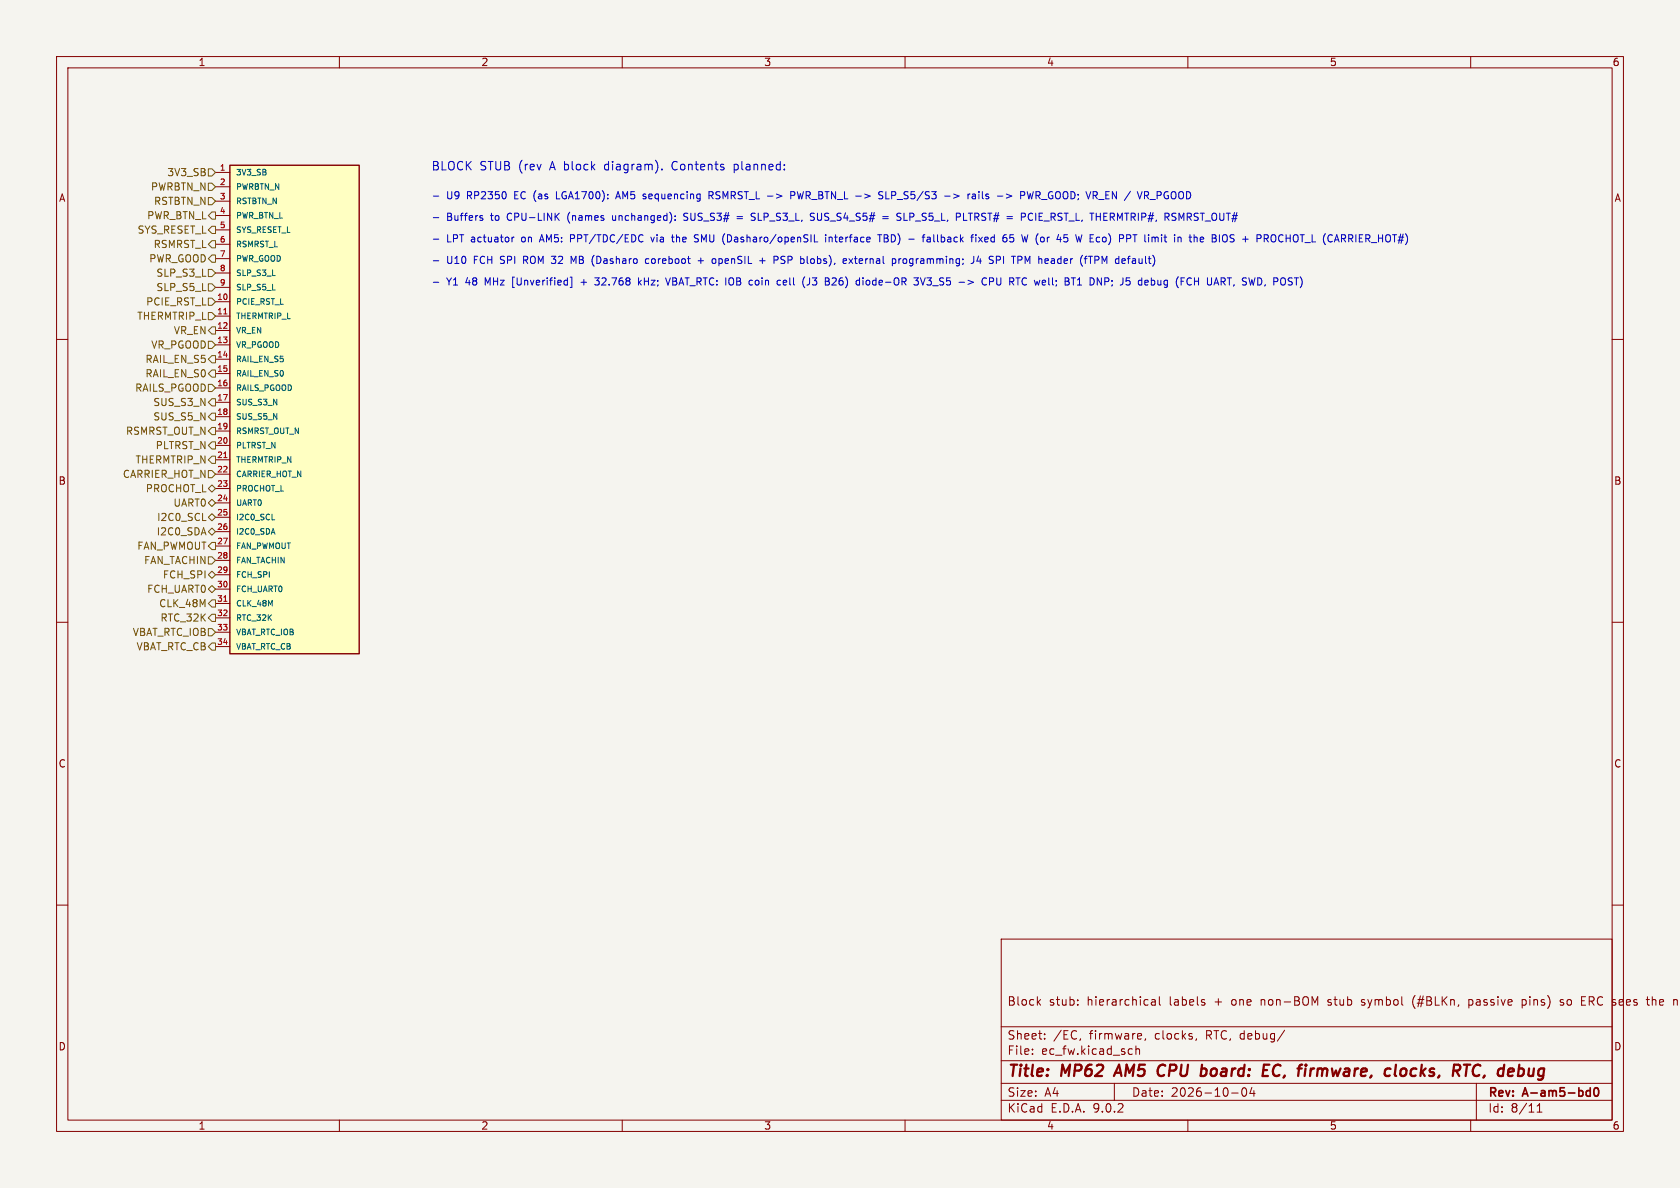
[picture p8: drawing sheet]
<svg xmlns="http://www.w3.org/2000/svg" width="297mm" height="210mm" viewBox="0 0 297 210" stroke-linecap="round" stroke-linejoin="round" font-family="sans-serif">
<path d="M0 0h297v210h-297z" fill="#f5f4ef" stroke="#f5f4ef" stroke-width=".18"/>
<g fill="none" stroke="#840000" stroke-width=".18">
<path d="M10 10h277v190h-277zM12 12h273v186h-273zM60 10v2M110 10v2M160 10v2M210 10v2M260 10v2M10 60h2M285 60h2M10 110h2M285 110h2M10 160h2"/>
<path d="M177 166h108v32h-108zM183.5 177.1l.5 .6M184 176.7l-.6 .6M190.5 177.6v.1M190.5 176.8v.1M203.6 176.8h.6v.9M204.2 177.1h-.5a.29 .29 0 0 0-.2 .3 .29 .29 0 0 0 .2 .3l.5-.1M205 176.2v1.3l.2 .2M213 177.3v.3M234.7 177.6l.2 .1M234.8 176.8v.3M240.7 177.6l.4 .1"/>
<path d="M240.9 176.7l-.2 .2 .2 .3M250.2 176a1.72 1.72 0 0 0 0 2.3M259.7 176.8h.5M259.7 177.6h.5M259.7 176.7v1.5M269.1 176.8l.4-.1 .3 .3M269.1 176.7v1.5M269.8 177.4l-.3 .3-.4-.1M276.4 176.8l-.4-.1-.2 .2 .1 .2 .5 .2v.3h-.6M279.6 177.7h.7M279.6 176.2h.7M285 160h2"/>
<path d="M292.1 176.2v1.5M292.5 176.7l-.4 .1M60 198v2M110 198v2M160 198v2M177 194.5h108M177 191.5h108M177 187.5h108M177 181.5h108M182.5 186.3v.1M182.5 185.5v.1M184.7 183.6v.1"/>
<path d="M184.7 182.8v.1M191 183.6l-.1 .3M197 191.5v3M199.7 185.4l.5 .1M200.2 186.3l-.5 .1M200.8 185.5l.2-.1 .4 .1 .1 .9M200.8 184.9v1.5M201.7 182.8l.1 .3-.7 .1M202.5 183.6l-.1 .3M210 198v2M211.5 183.6l-.1 .3M217.7 193.2h1.2"/>
<path d="M219.7 192.4l.2-.1a.81 .81 0 0 1 .6 .6 .81 .81 0 0 1-.3 .8l-.2 .1a.81 .81 0 0 1-.3-1.4zM221.3 192.2l-.3 1.1h.9M221.7 192.8v1M227.1 182.1l-1.3 2M260 198v2M261 191.5v6.5M271.7 196.6h.9M271.7 195.5l.5-.4v1.5"/>
</g>
<path d="M280.7 192.8l.4 .1M281.1 192.3v1.5M281.1 193.7l-.4 .1M281.9 192.4l.2-.1a.81 .81 0 0 1 .6 .6 .81 .81 0 0 1-.3 .8l-.1 .1a.81 .81 0 0 1-.4-1.4z" fill="none" stroke="#840000" stroke-width=".3"/>
<path d="M197.8 188.2l-.9 2M204.9 190.1l.3 .1 .5-.1M205.6 188.2l-.4 .1-.3 .2M225.8 188.2a1.2 1.2 0 0 0-.5 1.9l.5 .1M232.3 188.9l-.4 .1M233 188.9l-.2 1.3M247.7 189.1a.52 .52 0 0 1 .6-.2 .52 .52 0 0 1 .4 .4l-.1 .5a.55 .55 0 0 1-.5 .4 .55 .55 0 0 1-.6-.4zM261.7 188.4a.88 .88 0 0 0-1 0 .88 .88 0 0 0-.3 1 .69 .69 0 0 0 .3 .7 .69 .69 0 0 0 .8-.1M270.3 188.9l-.1 1 .1 .2 .4 .1" fill="none" stroke="#840000" stroke-width=".4"/>
<path d="M40.6 29.2h22.9v86.4h-22.9z" fill="#ffffc2"/>
<path d="M40.6 29.2h22.9v86.4h-22.9z" fill="none" stroke="#840000" stroke-width=".25"/>
<g fill="none" stroke="#840000" stroke-width=".18">
<path d="M38.1 30.5h2.5M38.1 33h2.5M38.1 35.6h2.5M38.1 38.1h2.5M38.1 40.6h2.5M38.1 43.2h2.5M38.1 45.7h2.5M38.1 48.3h2.5M38.1 50.8h2.5M38.1 53.3h2.5M38.1 55.9h2.5M38.1 58.4h2.5"/>
<path d="M38.1 61h2.5M38.1 63.5h2.5M38.1 66h2.5M38.1 68.6h2.5M38.1 71.1h2.5M38.1 73.7h2.5M38.1 76.2h2.5M38.1 78.7h2.5M38.1 81.3h2.5M38.1 83.8h2.5M38.1 86.4h2.5M38.1 88.9h2.5"/>
<path d="M38.1 91.4h2.5M38.1 94h2.5M38.1 96.5h2.5M38.1 99.1h2.5M38.1 101.6h2.5M38.1 104.1h2.5M38.1 106.7h2.5M38.1 109.2h2.5M38.1 111.8h2.5M38.1 114.3h2.5"/>
</g>
<path d="M39.6 55.5h.5M39.6 80.9h.5M39.6 106.3h.5" fill="none" stroke="#a90000" stroke-width=".18"/>
<path d="M48.1 91.9h.5" fill="none" stroke="#006464" stroke-width=".18"/>
<g fill="none" stroke="#725600" stroke-width=".18">
<path d="M36.8 32.4h.7l.6 .6-.6 .7h-.7zM36.8 29.8h.7l.6 .7-.6 .6h-.7zM36.8 34.9h.7l.6 .7-.6 .6h-.7zM37.5 37.5h.6v1.2h-.6l-.7-.6zM36.8 47.6h.7l.6 .7-.6 .6h-.7zM36.8 50.2h.7l.6 .6-.6 .6h-.7zM36.8 52.7h.7l.6 .6-.6 .7h-.7zM36.8 55.2h.7l.6 .7-.6 .6h-.7zM37.5 40h.6v1.3h-.6l-.7-.7zM37.5 42.5h.6v1.3h-.6l-.7-.6zM37.5 45.1h.6v1.3h-.6l-.7-.7zM37.5 57.8h.6v1.3h-.6l-.7-.7z"/>
<path d="M36.8 60.3h.7l.6 .7-.6 .6h-.7zM36.8 67.9h.7l.6 .7-.6 .6h-.7zM37.5 75.6h.6v1.2h-.6l-.7-.6zM37.5 78.1h.6v1.3h-.6l-.7-.7zM37.5 70.5h.6v1.3h-.6l-.7-.7zM37.5 62.9h.6v1.2h-.6l-.7-.6zM37.5 65.4h.6v1.3h-.6l-.7-.7zM37.5 73h.6v1.3h-.6l-.7-.6zM35.8 92h.6M36.8 83.2h.7l.6 .6-.6 .7h-.7zM36.8 86.4l.7-.7 .6 .7-.6 .6zM36.8 88.9l.7-.6 .6 .6-.6 .6z"/>
<path d="M36.8 91.4l.7-.6 .6 .6-.6 .7zM36.8 94l.7-.7 .6 .7-.6 .6zM36.8 98.4h.7l.6 .7-.6 .6h-.7zM37.5 80.6h.6v1.3h-.6l-.7-.6zM37.5 95.9h.6v1.3h-.6l-.7-.7zM36.8 101.6l.7-.6 .6 .6-.6 .6zM36.8 104.1l.7-.6 .6 .6-.6 .7zM36.8 106.7l.7-.7h.6v1.3h-.6zM36.8 111.1h.7l.6 .7-.6 .6h-.7zM37.5 108.6h.6v1.3h-.6l-.7-.7zM37.5 113.7h.6v1.2h-.6l-.7-.6z"/>
</g>
<g fill="none" stroke="#0000c2" stroke-width=".18">
<path d="M76.6 34.7h1M76.6 38.5h1M85 38.5l.3 .1 .1 .2-.2 .2h-.3M85 38.1l.3 .1M98.3 38.2l.6 .8M98.4 33.9v1.2h.6M98.9 37.7l-.8 .7M108.3 38.1v.7l.2 .2M109 34.8h.6M109.3 33.9l-.5 1.2M113.9 34.7l.3 .2M113.9 34.3l.3 .1"/>
<path d="M114.2 35l-.2 .1h-.2M117 29.9v.1M119.4 38.8v.2M119.4 38.2v.1M120.9 38.9l.5 .1M121.4 37.7h-.3l-.2 .2 .1 .3 .4 .2M125.3 34.5h.7l.1-.2-.1-.3-.7-.1v1.2M125.6 34.5l.5 .6M129.8 29v1.5M129.8 30h.1M129.9 29l-.1 .1M130.3 38.3h1"/>
<path d="M130.3 38.7h1M132.9 38.2l.5 .2 .1 .3-.2 .3-.5-.1M133.5 37.7h-.5l-.2 .2M139.8 34.5h.6l.1-.2v-.3l-.7-.1v1.2M140.9 33.9l.4 1.2M143.4 38.2l.5 .2 .1 .2-.1 .3-.5 .1M143.4 37.7h.6M156.1 38.3h.9M156.1 38.7h.9M156.1 33.9h-.5l-.2 .1v.4l.5 .2 .2 .3-.3 .2h-.5M156.6 33.9v1.2h.6M159.3 37.7h-.5l-.3 .2"/>
<path d="M159.8 37.7v1.3h.6M167 34.7h1M168.6 34.3l1 .4-1 .3M170.3 37.7v1.3h.6M171.4 34.3h.1M171.9 34.4h.5l.1 .7M172.5 34.6l-.5 .1-.1 .1 .1 .3h.5M173.1 33.9v.1M173.1 34.3v.8M177.9 34.3l1 .4-1 .3M181.1 34v.4M181.3 37.9l-.3-.2h-.4v1.3"/>
<path d="M181.6 33.9l.3 1.2 .2-.9 .3 .9 .3-1.2M181.8 38.7l.4 .3 .4-.2M182.6 37.8l-.4-.1-.4 .3M203.3 35.3h1M207.7 38.4l.2 .2-.2 .4M207.7 37.7h.2M76.6 42.3h1M76.6 46.1h1M76.6 49.9h1M90.5 41.9v.9M90.9 41.9l-.4 .3M100.8 49h.3v1.8h-.3"/>
<path d="M100.9 42.2h.4M101.3 41.5h-.4v1.3M101.4 46.2l-.4-.9v1.3M102.7 49.9h1M105 47v.1M105 45.1v.1M105.1 49.1h.8l-.4 .5h.2M105.1 50.3l.6 .1M112.9 49.1v1.3M113 49.9l.4 .5M113.4 49.5l-.5 .5M114.7 45.8l-.4-.1-.2 .3 .1 .5h.5"/>
<path d="M115.1 41.9l.3 .9 .3-.9M117.7 49.1l.4 1.3 .4-1.3M118.7 41.9h.5M118.9 41.5v1.1l.3 .2M122.9 41.6h.6M122.9 42l.5 .2 .1 .3-.3 .3-.5-.1M123.4 46.1h1M123.9 45.6v1M126.3 45.7l.3 .3v.3l-.3 .3M133.6 49.7v.6M134.3 46.1h1M134.8 45.6v1"/>
<path d="M137.6 49.5l.4 .1M138 50.3l-.4 .1M138 46.5l.5 .1M138.6 45.3h-.3l-.3 .2 .2 .4 .3 .1M138.9 49.5h-.2l-.2 .2v.6l.4 .1M139.1 49.8l-.6 .2M143.1 49.1v.9a.41 .41 0 0 1-.5 .4M144 42.8h.6M146 41.5v.1M146 41.9v.9M146.6 42l.3-.1 .2 .2M146.6 41.9v.9"/>
<path d="M147.7 49.2l-.4-.1-.2 .1M147.8 49.7l-.7 .7h.7M149.5 45.7l.2 .3-.6 .2M149.6 46.5l-.1 .1M150.1 45.7l.6 .9M150.7 45.7l-.6 .9M152.6 49.1v.1M152.6 49.5v.9M153.3 49.5l-.2 .3v.3l.2 .3M155.2 41.5h.7M155.5 41.5v1.3M156.3 42.1h.4"/>
<path d="M156.7 41.5h-.4v1.3h.5M158.3 45.9v.6M158.9 45.7v.9M159.3 45.7l-.4 .3M160.1 45.7l-.3 .1-.2 .2 .1 .5 .4 .1M161.6 49.1h.8l-.5 .5 .4 .1 .1 .4-.3 .3h-.3M162.7 49.1l.4 1.3 .5-1.3M163.5 41.5l-.3 .2v1.1M163.9 42h.5l.1 .8M164.5 42.2l-.4 .1-.2 .2 .2 .3 .4-.1M171.1 49.5l1 .4-1 .4M171.6 41.9h.5"/>
<path d="M172 41.5h.1M172.2 45.3v.9a.41 .41 0 0 1-.5 .4M172.5 41.5v.1M172.5 41.9v.9M173 45.2l-.3 1h.8M173 41.9l.7 .9M173.3 45.7v.9M173.7 41.9l-.7 .9M174.9 49.8l.6-.1 .2-.2-.1-.3-.7-.1v1.3M177.4 45.3v1.3M179.2 41.5h-.6l-.1 .6 .2-.1h.4l.1 .2v.4l-.2 .2-.5-.2M180.9 49.2h.5"/>
<path d="M180.9 50.3h.5M181.2 45.3l.4 .9M190.5 49.5l.3-.4v1.3M190.5 50.4h.7M192.7 42.1h.4M193.3 41.5h-.6v1.3h.6M194.2 45.4l-.6-.1v1.3M194.2 45.9l-.6 .1M195.3 49.1h.5l.2 .3-.1 .3-.6 .1M200.3 41.5h.7M200.6 45.7l-.4 .1M200.6 46.1h-.3l-.1 .2v.2l.4 .1"/>
<path d="M200.6 41.5v1.3M201.2 50.1l.2 .2 .3 .1M201.7 49.5l-.3 .1-.2 .2M204.7 49.5v.7l.4 .2M210.2 41.9h.5M210.4 41.5v1.1l.3 .2M211.1 41.5v1.3M211.2 49.1v1.3M211.2 49.7h.7M211.5 41.9l-.4 .1M211.9 49.1v1.3M217 49.1h.7"/>
<path d="M217.3 49.1v1.3M217.7 41.5l.5 .1M217.7 42.1l.4 .1 .1 .3-.3 .3h-.3M223.5 41.5l.6 .1M223.8 42.2l.4 .6M224.1 42.1l-.6 .1M226.1 42.5l.4 .3 .3-.2M226.8 41.6l-.3-.1-.4 .3"/>
</g>
<g font-size="2.8" fill="#840000">
<text x="178" y="190.9">Title:</text>
<text x="187.7" y="190.9">MP62</text>
<text x="198.1" y="190.9">AM5</text>
<text x="206.3" y="190.9">CPU</text>
<text x="214.7" y="190.9">board:</text>
<text x="226.5" y="190.9">EC,</text>
<text x="233.6" y="190.9">firmware,</text>
<text x="249.7" y="190.9">clocks,</text>
<text x="262.5" y="190.9">RTC,</text>
<text x="271.3" y="190.9">debug</text>
</g>
<g font-size="2.1" fill="#0000c2">
<text x="76.2" y="30.2">BLOCK</text>
<text x="84.8" y="30.2">STUB (rev</text>
<text x="97.4" y="30.2">A block</text>
<text x="107.3" y="30.2">diagram).</text>
<text x="119.4" y="30.2">Contents</text>
<text x="130.4" y="30.2">planned:</text>
</g>
<g font-size="2.1" fill="#840000">
<text x="178" y="178">Block</text>
<text x="185.4" y="178">stub:</text>
<text x="192.2" y="178">hierarchical</text>
<text x="206.9" y="178">labels</text>
<text x="215" y="178">+</text>
<text x="218.1" y="178">one</text>
<text x="223.4" y="178">non-BOM</text>
<text x="235.5" y="178">stub</text>
<text x="241.5" y="178">symbol</text>
<text x="250.7" y="178">(#BLKn,</text>
<text x="260.8" y="178">passive</text>
<text x="270.4" y="178">pins)</text>
<text x="277.3" y="178">so</text>
<text x="281.2" y="178">ERC</text>
<text x="286.8" y="178">sees</text>
<text x="293.1" y="178">the</text>
<text x="178" y="184">Sheet:</text>
<text x="186.2" y="184">/EC,</text>
<text x="192.7" y="184">firmware,</text>
<text x="204.3" y="184">clocks,</text>
<text x="213.5" y="184">RTC, debug/</text>
<text x="178" y="186.7">File:</text>
<text x="184.1" y="186.7">ec_fw.kicad_sch</text>
<text x="178" y="196.9">KiCad</text>
<text x="178" y="194.1">Size:</text>
<text x="184.7" y="194.1">A4</text>
<text x="185.7" y="196.9">E.D.A.</text>
<text x="193.3" y="196.9">9.0.2</text>
<text x="200" y="194.1">Date:</text>
<text x="207" y="194.1">2026-10-04</text>
<text x="263" y="194.3">Rev:</text>
<text x="263" y="196.9">Id:</text>
<text x="267.1" y="196.9">8/11</text>
<text x="269.4" y="194.3">A-am5-bd0</text>
</g>
<g font-size="1.8" fill="#840000">
<text x="35" y="11.9">1</text>
<text x="85" y="11.9">2</text>
<text x="135" y="11.9">3</text>
<text x="185" y="11.9">4</text>
<text x="235" y="11.9">5</text>
<text x="285" y="11.9">6</text>
<text x="10.3" y="35.9">A</text>
<text x="285.3" y="35.9">A</text>
<text x="10.3" y="85.9">B</text>
<text x="285.3" y="85.9">B</text>
<text x="10.3" y="135.9">C</text>
<text x="285.3" y="135.9">C</text>
<text x="10.3" y="185.9">D</text>
<text x="285.3" y="185.9">D</text>
<text x="35" y="199.9">1</text>
<text x="85" y="199.9">2</text>
<text x="135" y="199.9">3</text>
<text x="185" y="199.9">4</text>
<text x="235" y="199.9">5</text>
<text x="285" y="199.9">6</text>
</g>
<g font-size="1.8" fill="#725600">
<text x="26.6" y="33.9">PWRBTN_N</text>
<text x="29.5" y="31.3">3V3_SB</text>
<text x="24.2" y="41.5">SYS_RESET_L</text>
<text x="25.9" y="39">PWR_BTN_L</text>
<text x="27.1" y="36.4">RSTBTN_N</text>
<text x="26.3" y="46.6">PWR_GOOD</text>
<text x="27.1" y="44">RSMRST_L</text>
<text x="27.5" y="49.1">SLP_S3_L</text>
<text x="27.5" y="51.7">SLP_S5_L</text>
<text x="24.2" y="56.7">THERMTRIP_L</text>
<text x="25.7" y="54.2">PCIE_RST_L</text>
<text x="30.6" y="59.3">VR_EN</text>
<text x="25.6" y="64.4">RAIL_EN_S5</text>
<text x="26.6" y="61.8">VR_PGOOD</text>
<text x="23.8" y="69.4">RAILS_PGOOD</text>
<text x="25.6" y="66.9">RAIL_EN_S0</text>
<text x="27" y="72">SUS_S3_N</text>
<text x="22.2" y="77.1">RSMRST_OUT_N</text>
<text x="27" y="74.5">SUS_S5_N</text>
<text x="23.9" y="82.1">THERMTRIP_N</text>
<text x="27.4" y="79.6">PLTRST_N</text>
<text x="21.6" y="84.7">CARRIER_HOT_N</text>
<text x="25.7" y="87.2">PROCHOT_L</text>
<text x="30.6" y="89.8">UART0</text>
<text x="27.6" y="94.8">I2C0_SDA</text>
<text x="27.7" y="92.3">I2C0_SCL</text>
<text x="24.2" y="97.4">FAN_PWMOUT</text>
<text x="25.4" y="99.9">FAN_TACHIN</text>
<text x="25.9" y="105">FCH_UART0</text>
<text x="28" y="107.5">CLK_48M</text>
<text x="28.7" y="102.5">FCH_SPI</text>
<text x="23.4" y="112.6">VBAT_RTC_IOB</text>
<text x="28.3" y="110.1">RTC_32K</text>
<text x="24" y="115.2">VBAT_RTC_CB</text>
</g>
<g font-size="1.8" fill="#0000c2">
<text x="78.9" y="35.3">U9</text>
<text x="82.7" y="35.3">RP2350</text>
<text x="91.2" y="35.3">EC (as</text>
<text x="99" y="35.3">LGA1700):</text>
<text x="109.8" y="35.3">AM5</text>
<text x="114.8" y="35.3">sequencing</text>
<text x="126.6" y="35.3">RSMRST_L -&gt;</text>
<text x="141.4" y="35.3">PWR_BTN_L -&gt;</text>
<text x="157.4" y="35.3">SLP_S5/S3</text>
<text x="169.3" y="35.3">-&gt;</text>
<text x="173.6" y="35.3">rails</text>
<text x="179" y="35.3">-&gt;</text>
<text x="183.3" y="35.3">PWR_GOOD; VR_EN /</text>
<text x="204.7" y="35.3">VR_PGOOD</text>
<text x="78.9" y="39.1">Buffers</text>
<text x="86.9" y="39.1">to</text>
<text x="89.9" y="39.1">CPU-LINK</text>
<text x="100.8" y="39.1">(names</text>
<text x="108.9" y="39.1">unchanged):</text>
<text x="121.7" y="39.1">SUS_S3#</text>
<text x="131.3" y="39.1">=</text>
<text x="134.1" y="39.1">SLP_S3_L,</text>
<text x="144.7" y="39.1">SUS_S4_S5#</text>
<text x="157.7" y="39.1">=</text>
<text x="160.4" y="39.1">SLP_S5_L,</text>
<text x="171.1" y="39.1">PLTRST#</text>
<text x="180.3" y="39.1">=</text>
<text x="183" y="39.1">PCIE_RST_L,</text>
<text x="195.5" y="39.1">THERMTRIP#,</text>
<text x="208.8" y="39.1">RSMRST_OUT#</text>
<text x="78.9" y="42.9">LPT actuator</text>
<text x="78.9" y="46.7">U10</text>
<text x="83.9" y="46.7">FCH SPI</text>
<text x="92.5" y="42.9">on</text>
<text x="93" y="46.7">ROM 32</text>
<text x="95.9" y="42.9">AM5:</text>
<text x="101.5" y="42.9">PPT/TDC/EDC</text>
<text x="101.8" y="46.7">MB</text>
<text x="105.7" y="46.7">(Dasharo</text>
<text x="115.4" y="46.7">coreboot</text>
<text x="116" y="42.9">via</text>
<text x="119.9" y="42.9">the</text>
<text x="124" y="42.9">SMU (Dasharo/openSIL</text>
<text x="124.8" y="46.7">+</text>
<text x="127.6" y="46.7">openSIL</text>
<text x="136.1" y="46.7">+</text>
<text x="138.9" y="46.7">PSP</text>
<text x="143.8" y="46.7">blobs),</text>
<text x="147.6" y="42.9">interface</text>
<text x="151.6" y="46.7">external</text>
<text x="157.2" y="42.9">TBD)</text>
<text x="160.4" y="46.7">programming;</text>
<text x="162.7" y="42.9">-</text>
<text x="165.4" y="42.9">fallback</text>
<text x="174.2" y="42.9">fixed</text>
<text x="174.6" y="46.7">J4</text>
<text x="178" y="46.7">SPI</text>
<text x="180" y="42.9">65</text>
<text x="182.2" y="46.7">TPM header</text>
<text x="183.6" y="42.9">W (or</text>
<text x="190.2" y="42.9">45</text>
<text x="193.8" y="42.9">W Eco)</text>
<text x="194.7" y="46.7">(fTPM</text>
<text x="201.1" y="46.7">default)</text>
<text x="201.8" y="42.9">PPT limit</text>
<text x="211.9" y="42.9">in</text>
<text x="214.8" y="42.9">the</text>
<text x="219" y="42.9">BIOS</text>
<text x="224.6" y="42.9">+</text>
<text x="227.3" y="42.9">PROCHOT_L (CARRIER_HOT#)</text>
<text x="78.9" y="50.6">Y1</text>
<text x="82.4" y="50.6">48</text>
<text x="86" y="50.6">MHz</text>
<text x="91" y="50.6">[Unverified]</text>
<text x="103.3" y="50.6">+</text>
<text x="106.1" y="50.6">32.768</text>
<text x="113.9" y="50.6">kHz;</text>
<text x="119.1" y="50.6">VBAT_RTC: IOB</text>
<text x="134.1" y="50.6">coin</text>
<text x="139.3" y="50.6">cell</text>
<text x="144" y="50.6">(J3</text>
<text x="148.1" y="50.6">B26)</text>
<text x="153.9" y="50.6">diode-OR</text>
<text x="164.3" y="50.6">3V3_S5</text>
<text x="172.4" y="50.6">-&gt;</text>
<text x="176.7" y="50.6">CPU</text>
<text x="181.8" y="50.6">RTC well;</text>
<text x="192" y="50.6">BT1</text>
<text x="196.6" y="50.6">DNP;</text>
<text x="202.2" y="50.6">J5</text>
<text x="205.6" y="50.6">debug</text>
<text x="212.4" y="50.6">(FCH</text>
<text x="218.1" y="50.6">UART, SWD, POST)</text>
</g>
<g font-size="1.4" fill="#a90000">
<text x="38.8" y="30.2">1</text>
<text x="38.8" y="32.8">2</text>
<text x="38.8" y="35.3">3</text>
<text x="38.8" y="37.8">4</text>
<text x="38.8" y="40.4">5</text>
<text x="38.8" y="42.9">6</text>
<text x="38.8" y="45.5">7</text>
<text x="38.3" y="53.1">10</text>
<text x="38.8" y="48">8</text>
<text x="38.8" y="50.5">9</text>
<text x="38.3" y="55.6">11</text>
<text x="38.3" y="58.2">12</text>
<text x="38.3" y="60.7">13</text>
<text x="38.3" y="63.2">14</text>
<text x="38.3" y="65.8">15</text>
<text x="38.3" y="68.3">16</text>
<text x="38.3" y="70.9">17</text>
<text x="38.3" y="73.4">18</text>
<text x="38.3" y="75.9">19</text>
<text x="38.3" y="78.5">20</text>
<text x="38.3" y="81">21</text>
<text x="38.3" y="83.6">22</text>
<text x="38.3" y="86.1">23</text>
<text x="38.3" y="88.6">24</text>
<text x="38.3" y="91.2">25</text>
<text x="38.3" y="93.7">26</text>
<text x="38.3" y="96.3">27</text>
<text x="38.3" y="98.8">28</text>
<text x="38.3" y="101.3">29</text>
<text x="38.3" y="103.9">30</text>
<text x="38.3" y="106.4">31</text>
<text x="38.3" y="109">32</text>
<text x="38.3" y="111.5">33</text>
<text x="38.3" y="114">34</text>
</g>
<g font-size="1.4" fill="#006464">
<text x="41.7" y="31.2">3V3_SB</text>
<text x="41.7" y="33.7">PWRBTN_N</text>
<text x="41.7" y="36.3">RSTBTN_N</text>
<text x="41.7" y="38.8">PWR_BTN_L</text>
<text x="41.7" y="41.4">SYS_RESET_L</text>
<text x="41.7" y="43.9">RSMRST_L</text>
<text x="41.7" y="46.4">PWR_GOOD</text>
<text x="41.7" y="49">SLP_S3_L</text>
<text x="41.7" y="51.5">SLP_S5_L</text>
<text x="41.7" y="54.1">PCIE_RST_L</text>
<text x="41.7" y="56.6">THERMTRIP_L</text>
<text x="41.7" y="59.1">VR_EN</text>
<text x="41.7" y="61.7">VR_PGOOD</text>
<text x="41.7" y="64.2">RAIL_EN_S5</text>
<text x="41.7" y="66.8">RAIL_EN_S0</text>
<text x="41.7" y="69.3">RAILS_PGOOD</text>
<text x="41.7" y="71.8">SUS_S3_N</text>
<text x="41.7" y="74.4">SUS_S5_N</text>
<text x="41.7" y="76.9">RSMRST_OUT_N</text>
<text x="41.7" y="79.5">PLTRST_N</text>
<text x="41.7" y="82">THERMTRIP_N</text>
<text x="41.7" y="84.5">CARRIER_HOT_N</text>
<text x="41.7" y="87.1">PROCHOT_L</text>
<text x="41.7" y="89.6">UART0</text>
<text x="41.7" y="92.2">I2C0_SCL</text>
<text x="41.7" y="94.7">I2C0_SDA</text>
<text x="41.7" y="97.2">FAN_PWMOUT</text>
<text x="41.7" y="99.8">FAN_TACHIN</text>
<text x="41.7" y="102.3">FCH_SPI</text>
<text x="41.7" y="104.9">FCH_UART0</text>
<text x="41.7" y="107.4">CLK_48M</text>
<text x="41.7" y="109.9">RTC_32K</text>
<text x="41.7" y="112.5">VBAT_RTC_IOB</text>
<text x="41.7" y="115">VBAT_RTC_CB</text>
</g>
</svg>
